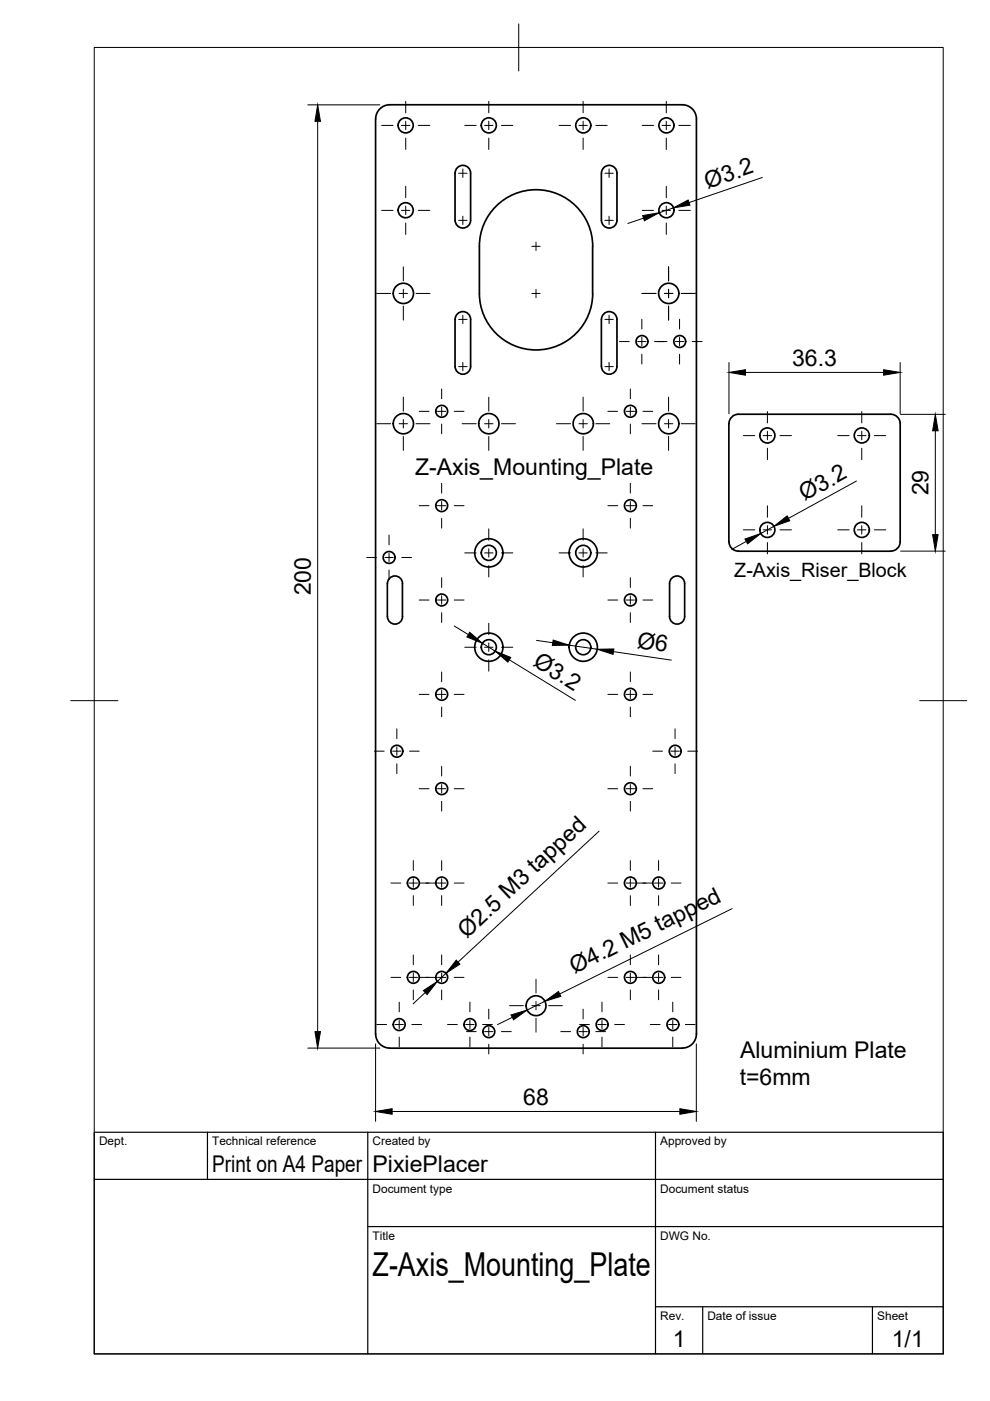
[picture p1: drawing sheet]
<svg xmlns="http://www.w3.org/2000/svg" width="210mm" height="297mm" viewBox="0 0 210 297" stroke-linecap="round" stroke-linejoin="round" font-family="sans-serif">
<!-- layer: Visible -->
<g fill="none" stroke="#000" stroke-width=".36">
<path d="M79.6 25.2v194M79.7 25.2a2.99 2.99 0 0 1 2.9-3h62.1a2.99 2.99 0 0 1 3 3v194a2.99 2.99 0 0 1-3 3M96.5 36.7v10M96.5 36.7a1.64 1.64 0 0 1 1.6-1.6 1.64 1.64 0 0 1 1.7 1.6M99.8 36.7v10a1.64 1.64 0 0 1-1.7 1.7 1.64 1.64 0 0 1-1.6-1.7M127.5 36.7v10a1.64 1.64 0 0 0 1.7 1.7 1.64 1.64 0 0 0 1.6-1.7v-10M127.5 36.7a1.64 1.64 0 0 1 1.7-1.6 1.64 1.64 0 0 1 1.6 1.6M125.6 52.2v10M125.7 52.2a12 12 0 0 0-12.1-12 12 12 0 0 0-12 12v10a12 12 0 0 0 12.1 12 12 12 0 0 0 12-12M96.5 67.7v10M96.5 67.7a1.64 1.64 0 0 1 1.6-1.6 1.64 1.64 0 0 1 1.7 1.6M99.8 67.7v10a1.64 1.64 0 0 1-1.7 1.6 1.64 1.64 0 0 1-1.6-1.6"/>
<path d="M127.5 67.7v10a1.64 1.64 0 0 0 1.7 1.6 1.64 1.64 0 0 0 1.6-1.6v-10M127.5 67.7a1.64 1.64 0 0 1 1.7-1.6 1.64 1.64 0 0 1 1.6 1.6M154.5 89.8v25.1M156.5 87.8h32.4a2 2 0 0 1 2 2v25.1a2 2 0 0 1-2 1.9M156.6 87.8a2 2 0 0 0-2 2M154.6 114.8a2 2 0 0 0 2 2M156.5 116.9h32.3M82.1 123.7v7M82.1 123.7a1.6 1.6 0 0 1 1.6-1.6 1.6 1.6 0 0 1 1.6 1.6v7a1.59 1.59 0 0 1-1.6 1.6 1.59 1.59 0 0 1-1.6-1.6M142.6 122.4a1.6 1.6 0 0 1 1.7-.1 1.6 1.6 0 0 1 .9 1.4v7a1.6 1.6 0 0 1-1.6 1.6 1.6 1.6 0 0 1-1.6-1.6v-7v-.5zM79.7 219.2a2.99 2.99 0 0 0 2.9 3M82.6 222.2h62.1"/>
<circle cx="86" cy="26.6" r="1.6"/>
<circle cx="103.6" cy="26.6" r="1.6"/>
<circle cx="123.7" cy="26.6" r="1.6"/>
<circle cx="141.3" cy="26.6" r="1.6"/>
<circle cx="86" cy="44.6" r="1.6"/>
<circle cx="141.3" cy="44.6" r="1.6"/>
<circle cx="85.5" cy="62.2" r="2.15"/>
<circle cx="136.1" cy="72.4" r="1.26"/>
<circle cx="141.8" cy="62.2" r="2.15"/>
<circle cx="144.1" cy="72.4" r="1.26"/>
<circle cx="85.5" cy="89.8" r="2.15"/>
<circle cx="93.7" cy="87.2" r="1.26"/>
<circle cx="103.6" cy="89.8" r="2.15"/>
<circle cx="123.7" cy="89.8" r="2.15"/>
<circle cx="133.7" cy="87.2" r="1.26"/>
<circle cx="141.8" cy="89.8" r="2.15"/>
<circle cx="162.7" cy="92.3" r="1.6"/>
<circle cx="182.7" cy="92.3" r="1.6"/>
<circle cx="82.5" cy="118.2" r="1.26"/>
<circle cx="93.7" cy="107.2" r="1.26"/>
<circle cx="103.6" cy="117.2" r="3"/>
<circle cx="103.6" cy="117.2" r="1.6"/>
<circle cx="123.7" cy="117.2" r="1.6"/>
<circle cx="123.7" cy="117.2" r="3"/>
<circle cx="133.7" cy="107.2" r="1.26"/>
<circle cx="162.7" cy="112.3" r="1.6"/>
<circle cx="182.7" cy="112.3" r="1.6"/>
<circle cx="93.7" cy="127.2" r="1.26"/>
<circle cx="103.6" cy="137.2" r="3"/>
<circle cx="103.6" cy="137.2" r="1.6"/>
<circle cx="123.7" cy="137.2" r="1.6"/>
<circle cx="123.7" cy="137.2" r="3"/>
<circle cx="133.7" cy="127.2" r="1.26"/>
<circle cx="84.1" cy="159.3" r="1.26"/>
<circle cx="93.7" cy="147.2" r="1.26"/>
<circle cx="133.7" cy="147.2" r="1.26"/>
<circle cx="143.2" cy="159.3" r="1.26"/>
<circle cx="93.7" cy="167.2" r="1.26"/>
<circle cx="133.7" cy="167.2" r="1.26"/>
<circle cx="87.6" cy="187.2" r="1.26"/>
<circle cx="93.7" cy="187.2" r="1.26"/>
<circle cx="133.7" cy="187.2" r="1.26"/>
<circle cx="139.7" cy="187.2" r="1.26"/>
<circle cx="84.6" cy="217.2" r="1.26"/>
<circle cx="87.6" cy="207.2" r="1.26"/>
<circle cx="93.7" cy="207.2" r="1.26"/>
<circle cx="99.6" cy="217.2" r="1.26"/>
<circle cx="103.6" cy="218.7" r="1.26"/>
<circle cx="113.7" cy="213.2" r="2.11"/>
<circle cx="123.7" cy="218.7" r="1.26"/>
<circle cx="127.7" cy="217.2" r="1.26"/>
<circle cx="133.7" cy="207.2" r="1.26"/>
<circle cx="139.7" cy="207.2" r="1.26"/>
<circle cx="142.7" cy="217.2" r="1.26"/>
</g>
<!-- layer: BORDER -->
<path d="M20 10.1h180v276.9h-180zM110 5.1v10M15 148.6h10M195 148.6h10" fill="none" stroke="#000" stroke-width=".21"/>
<!-- layer: TITLEBLOCK -->
<path d="M20 240.1h180v46.9h-180zM20 250h180M44 240.1v9.9M78 240.1v46.9M139 240.1v46.9M78 260.1h122M139 277.1h61M149 277.1v9.9M185 277.1v9.9" fill="none" stroke="#000" stroke-width=".25"/>
<!-- layer: FD_Dimensions -->
<g fill="none" stroke="#000" stroke-width=".21">
<path d="M65.3 22.2h15.2M67.4 25.7v193M161.6 37.6l-15.5 5.4M136.4 46.3l-3.3 1.1M142.8 44.1l-3.1 1M154.6 76.9v10.8M158.1 79h29.2M190.9 76.9v10.8M190.9 87.8h9.5M198.3 91.3v22.1M158.2 114.8l-3 1.7M164.1 111.6l-2.8 1.5"/>
<path d="M181.6 102l-14.4 7.9M190.9 116.8h9.5M96.3 132.7l3 1.8M102.3 136.4l2.7 1.7M108 139.9l14 8.6M113.7 135.8l3.5 .5M120.7 136.8l5.9 .9M130.1 138.2l12.2 1.8M127 176.2l-29.9 27.8M155.2 192.6l-36.5 18.1M90.1 210.4l-2.5 2.4M94.6 206.4l-1.9 1.7"/>
<path d="M108.6 215.7l-3.1 1.5M115.5 212.3l-3.7 1.9M65.3 222.2h15.2M79.6 221.3v16.5M83.1 235.7h61M147.6 221.3v16.5"/>
</g>
<g fill="#000" stroke="#000" stroke-width=".21">
<path d="M67.4 22.2l.5 3.5h-1.1zM136.2 45.7l3.5-.6-3.1 1.7zM142.8 44.1l3.1-1.7 .4 1.1zM154.6 79l3.5-.6v1.2zM187.3 78.4l3.6 .6-3.6 .6zM198.3 87.8l.6 3.5h-1.2zM157.9 114.3l3.4-1.2-2.8 2.2zM164.1 111.6l2.8-2.2 .5 1zM197.7 113.4h1.2l-.6 3.4zM99.6 134.1l2.7 2.3-3.3-1.3zM105 138.1l3.3 1.3-.6 1zM117.3 135.7l3.4 1.1h-3.6z"/>
<path d="M126.6 137.7l3.6-.1-.2 1.1zM66.8 218.7h1.1l-.5 3.5zM89.8 210l2.9-1.9-2.1 2.8zM96.7 203.6l.8 .8-2.9 2zM108.4 215.2l3.4-1-2.9 2zM115.5 212.3l2.9-2.1 .5 1.1zM79.6 235.7l3.5-.6v1.1zM144.1 235.1l3.5 .6-3.5 .5z"/>
</g>
<!-- layer: Smart Centers -->
<g fill="none" stroke="#000" stroke-width=".21">
<path d="M80.9 26.6h2.4M85.1 26.6h1.8M86 21.5v2.4M86 25.7v1.8M86 29.3v2.4M86 39.5v2.4M88.7 26.6h2.4M97.2 36.7h1.8M98.1 35.8v1.8M98.5 26.6h2.5M102.7 26.6h1.8M103.6 21.5v2.4"/>
<path d="M103.6 25.7v1.8M103.6 29.3v2.4M106.3 26.6h2.4M118.5 26.6h2.5M122.7 26.6h1.8M123.6 21.5v2.4M123.6 25.7v1.8M123.6 29.3v2.4M126.3 26.6h2.4M128.2 36.7h1.8M129.1 35.8v1.8M136.2 26.6h2.4"/>
<path d="M140.4 26.6h1.8M141.3 21.5v2.4M141.3 25.7v1.8M141.3 29.3v2.4M141.3 39.5v2.4M143.9 26.6h2.5M80.9 44.6h2.4M85.1 44.6h1.8M85.5 56.6v2.9M86 43.7v1.8M86 47.3v2.4M88.7 44.6h2.4"/>
<path d="M97.2 46.7h1.8M98.1 45.8v1.8M112.8 52.2h1.7M113.6 51.3v1.8M128.2 46.7h1.8M129.1 45.8v1.8M136.2 44.6h2.4M140.4 44.6h1.8M141.3 43.7v1.8M141.3 47.3v2.4M141.8 56.6v2.9M143.9 44.6h2.5"/>
<path d="M79.9 62.2h2.9M84.6 62.2h1.8M85.5 61.3v1.8M85.5 64.9v3M88.2 62.2h3M97.2 67.7h1.8M97.2 77.7h1.8M98.1 66.8v1.8M98.1 76.8v1.8M112.8 62.2h1.7M113.6 61.3v1.8M128.2 67.7h1.8"/>
<path d="M128.2 77.7h1.8M129.1 66.8v1.8M129.1 76.8v1.8M131.3 72.4h2.1M135.2 72.4h1.8M136.1 67.7v2.1M136.1 71.5v1.8M136.1 75.1v2.1M136.1 62.2h3M138.8 72.4h2.6M140.9 62.2h1.8M141.8 61.3v1.8"/>
<path d="M141.8 64.9v3M143.2 72.4h1.8M144.1 67.7v2.1M144.1 71.5v1.8M144.1 75.1v2.1M144.4 62.2h3M146.8 72.4h2M79.9 89.8h2.9M84.6 89.8h1.8M85.5 84.2v3M85.5 88.9v1.8M85.5 92.5v3"/>
<path d="M88.2 89.8h3M88.9 87.2h2.1M92.8 87.2h1.7M93.6 82.5v2M93.6 86.3v1.8M93.6 89.9v2.1M96.3 87.2h2.1M98 89.8h3M102.7 89.8h1.8M103.6 84.2v3M103.6 88.9v1.8M103.6 92.5v3"/>
<path d="M106.3 89.8h3M118 89.8h3M122.7 89.8h1.8M123.6 84.2v3M123.6 88.9v1.8M123.6 92.5v3M126.3 89.8h3M128.9 87.2h2.1M132.7 87.2h1.8M133.6 82.5v2M133.6 86.3v1.8M133.6 89.9v2.1"/>
<path d="M136.1 89.8h3M136.3 87.2h2.1M140.9 89.8h1.8M141.8 84.2v3M141.8 88.9v1.8M141.8 92.5v3M144.4 89.8h3M157.6 92.4h2.4M161.8 92.4h1.8M162.7 87.3v2.4M162.7 91.4v1.8M162.7 95v2.5"/>
<path d="M165.4 92.4h2.4M177.6 92.4h2.4M181.8 92.4h1.8M182.7 87.3v2.4M182.7 91.4v1.8M182.7 95v2.5M185.4 92.4h2.4M77.7 118.2h2.1M81.6 118.2h1.8M82.5 113.4v2.1M82.5 117.3v1.8M85.2 118.2h2"/>
<path d="M88.9 107.2h2.1M92.8 107.2h1.7M93.6 102.5v2M93.6 106.3v1.8M93.6 109.9v2.1M96.3 107.2h2.1M98.5 117.2h2.5M102.7 117.2h1.8M103.6 112.1v2.4M103.6 116.3v1.8M103.6 119.9v2.4M106.3 117.2h2.4"/>
<path d="M118.5 117.2h2.5M122.7 117.2h1.8M123.6 112.1v2.4M123.6 116.3v1.8M123.6 119.9v2.4M126.3 117.2h2.4M128.9 107.2h2.1M132.7 107.2h1.8M133.6 102.5v2M133.6 106.3v1.8M133.6 109.9v2.1M136.3 107.2h2.1"/>
<path d="M157.6 112.3h2.4M161.8 112.3h1.8M162.7 107.2v2.5M162.7 111.4v1.8M162.7 115v2.4M165.4 112.3h2.4M177.6 112.3h2.4M181.8 112.3h1.8M182.7 107.2v2.5M182.7 111.4v1.8M182.7 115v2.4M185.4 112.3h2.4"/>
<path d="M82.5 120.9v2M88.9 127.2h2.1M92.8 127.2h1.7M93.6 122.5v2.1M93.6 126.3v1.8M93.6 129.9v2.1M96.3 127.2h2.1M98.5 137.2h2.5M102.7 137.2h1.8M103.6 132.1v2.4M103.6 136.3v1.8M103.6 139.9v2.4"/>
<path d="M106.3 137.2h2.4M128.9 127.2h2.1M132.7 127.2h1.8M133.6 122.5v2.1M133.6 126.3v1.8M133.6 129.9v2.1M136.3 127.2h2.1M79.4 159.3h2M83.2 159.3h1.8M84.1 154.5v2.1M84.1 158.4v1.8M86.8 159.3h2.1"/>
<path d="M88.9 147.2h2.1M92.8 147.2h1.7M93.6 142.5v2M93.6 146.3v1.8M93.6 149.9v2.1M96.3 147.2h2.1M128.9 147.2h2.1M132.7 147.2h1.8M133.6 142.5v2M133.6 146.3v1.8M133.6 149.9v2.1M136.3 147.2h2.1"/>
<path d="M138.4 159.3h2.1M142.2 159.3h1.8M143.1 154.5v2.1M143.1 158.4v1.8M145.8 159.3h2.1M84.1 162v2M88.9 167.2h2.1M92.8 167.2h1.7M93.6 162.5v2M93.6 166.3v1.8M93.6 169.9v2.1M96.3 167.2h2.1"/>
<path d="M128.9 167.2h2.1M132.7 167.2h1.8M133.6 162.5v2M133.6 166.3v1.8M133.6 169.9v2.1M136.3 167.2h2.1M143.1 162v2M82.9 187.2h2.1M86.7 187.2h1.8M87.6 182.5v2M87.6 186.3v1.8M87.6 189.9v2.1"/>
<path d="M88.9 187.2h3.5M92.8 187.2h1.7M93.6 182.5v2M93.6 186.3v1.8M93.6 189.9v2.1M96.3 187.2h2.1M128.9 187.2h2.1M132.7 187.2h1.8M133.6 182.5v2M133.6 186.3v1.8M133.6 189.9v2.1M134.9 187.2h3.5"/>
<path d="M138.7 187.2h1.8M139.6 182.5v2M139.6 186.3v1.8M139.6 189.9v2.1M142.3 187.2h2.1M79.9 217.2h2.1M82.9 207.2h2.1M83.7 217.2h1.8M84.6 212.5v2M84.6 216.3v1.8M84.6 219.9v2.1M86.7 207.2h1.8"/>
<path d="M87.3 217.2h2.1M87.6 202.5v2M87.6 206.3v1.8M87.6 209.9v2.1M88.9 207.2h3.5M92.8 207.2h1.7M93.6 202.5v2M93.6 206.3v1.8M93.6 209.9v2.1M94.9 217.2h2.1M96.3 207.2h2.1M98.7 217.2h1.8"/>
<path d="M98.9 218.7h2.1M99.6 212.5v2M99.6 216.3v1.8M99.6 219.9v2.1M102.3 217.2h2.1M102.7 218.7h1.8M103.6 214v2M103.6 217.8v1.8M106.3 218.7h2.1M108 213.2h3M112.8 213.2h1.7M113.6 207.6v2.9"/>
<path d="M113.6 212.3v1.8M113.6 215.9v2.9M116.3 213.2h2.9M118.9 218.7h2.1M122.7 218.7h1.8M122.9 217.2h2.1M123.6 214v2M123.6 217.8v1.8M126.3 218.7h2.1M126.7 217.2h1.8M127.6 212.5v2M127.6 216.3v1.8"/>
<path d="M127.6 219.9v2.1M128.9 207.2h2.1M130.3 217.2h2.1M132.7 207.2h1.8M133.6 202.5v2M133.6 206.3v1.8M133.6 209.9v2.1M134.9 207.2h3.5M137.9 217.2h2.1M138.7 207.2h1.8M139.6 202.5v2M139.6 206.3v1.8"/>
<path d="M139.6 209.9v2.1M141.8 217.2h1.7M142.3 207.2h2.1M142.6 212.5v2M142.6 216.3v1.8M142.6 219.9v2.1M145.3 217.2h2.1M103.6 221.4v2.1M123.6 221.4v2.1"/>
</g>
<text font-size="7" x="79" y="270.6">Z-Axis_Mounting_Plate</text>
<g font-size="4.9">
<text x="150" y="40" transform="rotate(-19 150 40)">Ø3.2</text>
<text x="168" y="77.5">36.3</text>
<text x="88" y="100.7">Z-Axis_Mounting_Plate</text>
<text x="170.6" y="106.3" transform="rotate(-29 170.6 106.3)">Ø3.2</text>
<text x="196.8" y="105" transform="rotate(-90 196.8 105)">29</text>
<text x="65.9" y="126.2" transform="rotate(-90 65.9 126.2)">200</text>
<text x="134.9" y="137.3" transform="rotate(8 134.9 137.3)">Ø6</text>
<text x="112.8" y="141" transform="rotate(32 112.8 141)">Ø3.2</text>
<text x="99" y="199.1" transform="rotate(-43 99 199.1)">Ø2.5 M3 tapped</text>
<text x="121.8" y="206.5" transform="rotate(-26 121.8 206.5)">Ø4.2 M5 tapped</text>
<text x="156.9" y="224.3">Aluminium Plate</text>
<text x="156.8" y="230.1">t=6mm</text>
<text x="110.9" y="234.2">68</text>
<text x="45" y="248.5">Print on A4 Paper</text>
<text x="79" y="248.5">PixiePlacer</text>
<text x="142.6" y="285.7">1</text>
<text x="189.1" y="285.7">1/1</text>
</g>
<text font-size="4.2" x="155.7" y="122.3">Z-Axis_Riser_Block</text>
<g font-size="2.5">
<text x="21" y="242.9">Dept.</text>
<text x="45" y="242.9">Technical reference</text>
<text x="79" y="242.9">Created by</text>
<text x="140" y="242.9">Approved by</text>
<text x="79" y="252.8">Document type</text>
<text x="140" y="252.8">Document status</text>
<text x="79" y="262.9">Title</text>
<text x="140" y="262.9">DWG No.</text>
<text x="140" y="279.9">Rev.</text>
<text x="150" y="279.9">Date of issue</text>
<text x="186" y="279.9">Sheet</text>
</g>
</svg>
